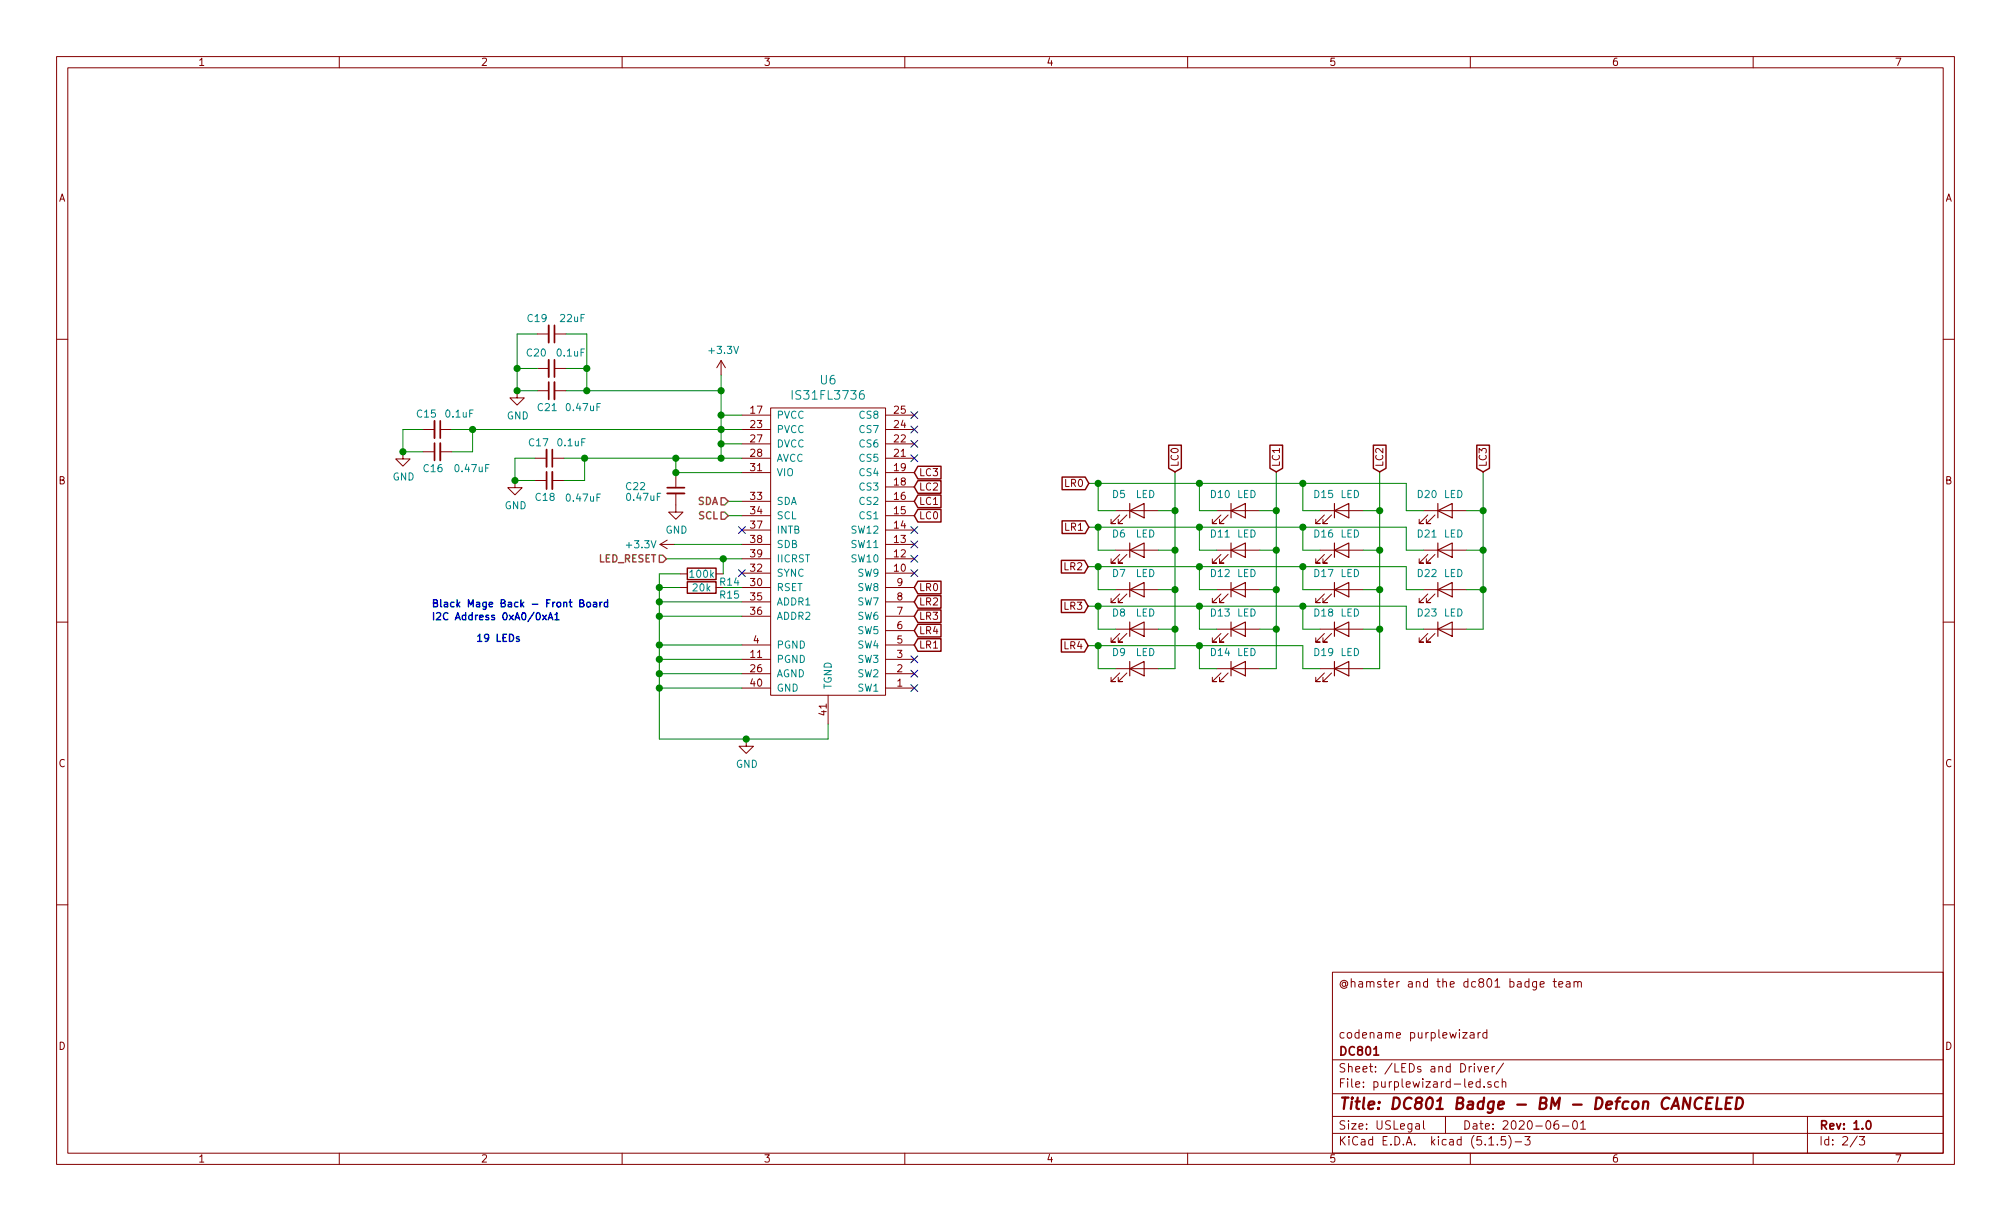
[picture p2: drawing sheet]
<svg xmlns="http://www.w3.org/2000/svg" width="356mm" height="216mm" viewBox="0 0 356 216" stroke-linecap="round" stroke-linejoin="round" font-family="sans-serif">
<g fill="none" stroke="#840000" stroke-width=".18">
<path d="M10 10h335.6v195.9h-335.6zM12 12h331.6v191.9h-331.6zM60 10v2M110 10v2M160 10v2M210 10v2M260 10v2M310 10v2M10 60h2M95 59.1h2M98 59.1h2.1M343.6 60h2"/>
<path d="M71.2 79.9v1.3h1.3l-1.3 1.2-1.2-1.2h1.2M74.8 75.9h2M74.8 79.9h2M77.9 75.9h2M77.9 79.9h2M91.4 69.1v1.3h1.3l-1.3 1.2-1.2-1.2h1.2M95 65.2h2M95 69.1h2M98 65.2h2.1M98 69.1h2.1M127.5 63.8l-.8 1.2M127.5 63.8v2.5"/>
<path d="M127.5 63.8l.8 1.2M131.2 78.5h5.1M131.2 75.9h5.1M131.2 73.4h5.1M136.3 72.1h20.3v50.8h-20.3zM156.6 78.5h5.1M156.6 75.9h5.1M156.6 73.4h5.1M91.1 85v1.2h1.2l-1.2 1.3-1.3-1.3h1.3M94.6 81h2M94.6 85h2M97.7 81h2"/>
<path d="M97.7 85h2M116.7 96.3h2.6M116.7 96.3l1.3 .7M118 95.5l-1.3 .8M119.5 87.2v3.4h1.3l-1.3 1.2-1.3-1.2h1.3M119.5 84.2v2M131.2 81h5.1M131.2 83.6h5.1M131.2 98.8h5.1M131.2 96.3h5.1M131.2 88.6h5.1M131.2 93.7h5.1"/>
<path d="M131.2 91.2h5.1M156.6 81h5.1M156.6 83.6h5.1M156.6 98.8h5.1M156.6 96.3h5.1M156.6 88.6h5.1M156.6 93.7h5.1M156.6 91.2h5.1M156.6 86.1h5.1M197.2 97.3h7.7M197.2 90.3h7.7M198 91.1l-1.5 1.5h.7h-.7v-.8"/>
<path d="M198 98l-1.5 1.6h.7h-.7v-.8M199.3 91.1l-1.6 1.5h.8h-.8v-.8M199.3 98l-1.6 1.6h.8h-.8v-.8M215.1 97.3h7.7M215.1 90.3h7.7M215.9 91.1l-1.5 1.5h.7h-.7v-.8M215.9 98l-1.5 1.6h.7h-.7v-.8M217.2 91.1l-1.6 1.5h.8h-.8v-.8M217.2 98l-1.6 1.6h.8h-.8v-.8M233.4 97.3h7.6M233.4 90.3h7.6M234.2 98l-1.5 1.6h.7h-.7v-.8"/>
<path d="M234.2 91.1l-1.5 1.5h.7h-.7v-.8M235.5 98l-1.6 1.6h.8h-.8v-.8M235.5 91.1l-1.6 1.5h.8h-.8v-.8M251.7 97.3h7.6M251.7 90.3h7.6M252.5 98l-1.5 1.6h.7h-.7v-.8M252.5 91.1l-1.5 1.5h.7h-.7v-.8M253.7 98l-1.5 1.6h.8h-.8v-.8M253.7 91.1l-1.5 1.5h.8h-.8v-.8M10 110h2M120.3 103.9h1.2M120.3 101.5h1.2"/>
<path d="M126.6 103.9h1.3M126.6 101.5h1.3M131.2 119.1h5.1M131.2 116.6h5.1M131.2 114h5.1M131.2 109h5.1M131.2 106.4h5.1M131.2 103.9h5.1M131.2 101.3h5.1M156.6 119.1h5.1M156.6 116.6h5.1M156.6 114h5.1"/>
<path d="M156.6 111.5h5.1M156.6 109h5.1M156.6 106.4h5.1M156.6 103.9h5.1M156.6 101.3h5.1M197.2 104.3h7.7M197.2 111.3h7.7M197.2 118.2h7.7M198 119l-1.5 1.5h.7h-.7v-.7M198 105l-1.5 1.6h.7h-.7v-.8M198 112l-1.5 1.5h.7h-.7v-.7M199.3 119l-1.6 1.5h.8h-.8v-.7"/>
<path d="M199.3 105l-1.6 1.6h.8h-.8v-.8M199.3 112l-1.6 1.5h.8h-.8v-.7M215.1 104.3h7.7M215.1 111.3h7.7M215.1 118.2h7.7M215.9 105l-1.5 1.6h.7h-.7v-.8M215.9 112l-1.5 1.5h.7h-.7v-.7M215.9 119l-1.5 1.5h.7h-.7v-.7M217.2 105l-1.6 1.6h.8h-.8v-.8M217.2 112l-1.6 1.5h.8h-.8v-.7M217.2 119l-1.6 1.5h.8h-.8v-.7M233.4 104.3h7.6"/>
<path d="M233.4 111.3h7.6M233.4 118.2h7.6M234.2 119l-1.5 1.5h.7h-.7v-.7M234.2 112l-1.5 1.5h.7h-.7v-.7M234.2 105l-1.5 1.6h.7h-.7v-.8M235.5 119l-1.6 1.5h.8h-.8v-.7M235.5 112l-1.6 1.5h.8h-.8v-.7M235.5 105l-1.6 1.6h.8h-.8v-.8M251.7 104.3h7.6M251.7 111.3h7.6M252.5 105l-1.5 1.6h.7h-.7v-.8M252.5 112l-1.5 1.5h.7h-.7v-.7"/>
<path d="M253.7 105l-1.5 1.6h.8h-.8v-.8M253.7 112l-1.5 1.5h.8h-.8v-.7M343.6 110h2M131.2 121.7h5.1M132 130.7v1.3h1.2l-1.2 1.2-1.3-1.2h1.3M146.4 122.9v5.1M156.6 121.7h5.1M10 160h2M343.6 160h2M235.6 171.9h108v32h-108zM272.3 174.1l.7-.2v-.3h-.4l-.3 .2 .1 .7h.6M274.6 173.6h.6"/>
<path d="M274.9 173.1v1.2l.3 .2M275.6 174.1l.8-.2-.1-.3h-.5l-.2 .2 .1 .7h.6M277 173.6h.5l.1 .9M277.6 173.9l-.5 .1-.2 .2 .2 .3h.5M278.3 173.7l.1-.1a.37 .37 0 0 1 .6 .2v.7M278.3 173.6v.9M279 173.8v-.2a.37 .37 0 0 1 .6 .2v.7M235.6 197.4h108M235.6 193.4h108M235.6 187.4h108M250.4 198.8h.5l.1 .9M251 199l-.5 .1-.2 .2 .2 .4 .5-.1"/>
<path d="M251.7 198.2v1.3l.2 .2M255.6 197.4v3M258.6 182.6h.8l-.8 1h.8M260 182.7h.6l.1 .9M260.7 182.9l-.6 .1-.2 .2 .2 .4 .6-.1M260.7 188.1v.1M260.7 188.6v1M261.3 188.6l.3 1 .4-1M261.4 182.6v1M261.7 191.3h-.4l-.3 .2 .1 .6 .2 .2 .4-.1M261.7 190.8v1.5M261.8 182.6l-.4 .1v.2"/>
<path d="M262.4 192.1v.2M262.5 189.1l.7-.2-.1-.3h-.4l-.2 .2 .1 .7h.5M262.9 182.7l-.4-.1-.3 .3 .1 .5 .2 .2 .4-.1M262.9 182.1v1.5M263.7 191.3h-.4l-.2 .2v.2l.6 .1v.4h-.6M263.9 188.6v1M264.3 188.6l-.4 .2M265 191.3h-.4l-.3 .2 .1 .7h.6M265.6 191.4l.3-.1h.3l.1 1M265.6 190.8v1.5M265.9 188l-1.3 1.9M275.5 198.2a.62 .62 0 0 0-.7 .6l.1 .7 .2 .2 .5-.2v-.5l-.1-.2h-.4l-.3 .2"/>
<path d="M276.3 199.1h1.1M278.2 198.3l.4-.1a.94 .94 0 0 1 0 1.5 .82 .82 0 0 1-.4-1.4zM279.5 198.6l.4-.4v1.5M279.5 199.7h.9M319.6 197.4v6.5M60 203.9v2M110 203.9v2M160 203.9v2M210 203.9v2M235.6 200.4h108M260 203.9v2M263.3 202.5h.8"/>
<path d="M264.8 202.3v.2M266.2 201h-.7l-.1 .7 .2-.2 .5 .1 .2 .2-.1 .5-.2 .2-.6-.2M266.8 200.8a1.71 1.71 0 0 1 0 2.2M267.9 201.9h1.2M269.6 201h1l-.5 .5 .4 .2v.6l-.2 .2-.7-.2M310 203.9v2M328.4 200.9l-1.2 1.9M328.8 201h.9l-.5 .5 .4 .2v.6l-.2 .2-.6-.2"/>
</g>
<path d="M98 57.5v3.1M76.8 78.4v3M77.9 74.4v3.1M97 67.6v3M97.7 79.5v3.1M98 63.6v3.1M96.6 83.4v3.1M118 86.2h3M242.9 186.6h.9M330.1 198.3l.2-.1a.81 .81 0 0 1 .6 .6 .81 .81 0 0 1-.3 .8l-.1 .1a.79 .79 0 0 1-.4-1.4z" fill="none" stroke="#840000" stroke-width=".3"/>
<path d="M298.9 194.1l-.2 2-.9-2-.3 2M301 194.3a.89 .89 0 0 0-1 0 .89 .89 0 0 0-.4 .9 .71 .71 0 0 0 .4 .8 .71 .71 0 0 0 .8-.1M301.8 195h.6M302.8 194.1h-.9l-.2 2h.9M303.7 194.1l-.2 2h.9M305.2 195h.7M306.3 194.1h-1l-.2 2h.9M307.2 194.1h.4a1.09 1.09 0 0 1 .5 1.3 1.09 1.09 0 0 1-1.2 .7z" fill="none" stroke="#840000" stroke-width=".41"/>
<path d="M97 57.5v3.1M76.8 74.4v3.1M77.9 78.4v3M96.6 79.5v3.1M97 63.6v3.1M98 67.6v3M97.7 83.4v3.1M118 87.2h3" fill="none" stroke="#840000" stroke-width=".33"/>
<g fill="none" stroke="#840000" stroke-width=".2">
<path d="M199.8 90.3l2.5-1.3v2.6zM199.8 97.3l2.5-1.3v2.6zM199.8 89v2.6M199.8 96v2.6M217.7 90.3l2.5-1.3v2.6zM217.7 97.3l2.5-1.3v2.6zM217.7 89v2.6M217.7 96v2.6M236 97.3l2.5-1.3v2.6zM236 90.3l2.5-1.3v2.6zM236 89v2.6M236 96v2.6"/>
<path d="M254.3 97.3l2.5-1.3v2.6zM254.3 90.3l2.5-1.3v2.6zM254.3 89v2.6M254.3 96v2.6M199.8 118.2l2.5-1.2v2.5zM199.8 104.3l2.5-1.3v2.5zM199.8 111.3l2.5-1.3v2.5zM199.8 103v2.5M199.8 110v2.5M199.8 117v2.5M217.7 104.3l2.5-1.3v2.5zM217.7 111.3l2.5-1.3v2.5z"/>
<path d="M217.7 118.2l2.5-1.2v2.5zM217.7 103v2.5M217.7 110v2.5M217.7 117v2.5M236 118.2l2.5-1.2v2.5zM236 111.3l2.5-1.3v2.5zM236 104.3l2.5-1.3v2.5zM236 103v2.5M236 110v2.5M236 117v2.5M254.3 104.3l2.5-1.3v2.5zM254.3 111.3l2.5-1.3v2.5z"/>
<path d="M254.3 103v2.5M254.3 110v2.5"/>
</g>
<path d="M152.7 69.1a.6 .6 0 0 0-.7 .6v.6l.1 .2 .5 .1 .2-.2v-.5l-.1-.2-.5-.1-.2 .3" fill="none" stroke="#008484" stroke-width=".18"/>
<g fill="none" stroke="#840000" stroke-width=".25">
<path d="M206.7 78.7h2.2v4.1l-1.1 .6-1.1-.6zM224.6 78.7h2.2v4.1l-1.1 .6-1.1-.6zM242.8 78.7h2.3v4.1l-1.1 .6-1.2-.6zM261.1 78.7h2.3v4.1l-1.1 .6-1.2-.6zM162.3 90.1h4.1v2.2h-4.1l-.6-1.1zM162.3 87.5h4.1v2.3h-4.1l-.6-1.2zM162.3 85h4.1v2.2h-4.1l-.6-1.1zM162.3 82.4h4.1v2.3h-4.1l-.6-1.1zM187.7 99.1h4.1l.6 1.1-.6 1.1h-4.1zM187.8 84.4h4.1l.6 1.1-.6 1.1h-4.1zM187.8 92.1h4.1l.6 1.1-.6 1.1h-4.1zM121.5 102.9h5.1v2h-5.1z"/>
<path d="M121.5 100.5h5.1v2h-5.1zM162.3 102.8h4.1v2.2h-4.1l-.6-1.1zM162.3 112.9h4.1v2.3h-4.1l-.6-1.2zM162.3 105.3h4.1v2.2h-4.1l-.6-1.1zM162.3 107.8h4.1v2.3h-4.1l-.6-1.1zM162.3 110.4h4.1v2.2h-4.1l-.6-1.1zM187.7 106.1h4.1l.6 1.1-.6 1.1h-4.1zM187.7 113.1h4.1l.6 1.1-.6 1.1h-4.1z"/>
</g>
<g fill="none" stroke="#008400" stroke-width=".18">
<path d="M95 59.1h-3.6v10h3.6M100.1 59.1h3.7v10M74.8 75.9h-3.6v4h3.6M79.9 75.9h51.3M83.6 75.9v4h-3.7M91.4 65.2h3.6M100.1 65.2h3.7M100.1 69.1h27.4M127.5 78.5h3.7M127.5 66.3v14.7M127.5 73.4h3.7M94.6 81h-3.5v4h3.5"/>
<path d="M99.7 81h31.5M103.4 81v4h-3.7M117.9 98.8h13.3M119.3 96.3h11.9M119.5 83.6h11.7M119.5 81v3.2M127.9 98.8v2.7M128.8 88.6h2.4M128.8 91.2h2.4M192.5 85.5h56.2v4.8h3M192.5 93.2h56.2v4.1h3M194.2 85.5v4.8h3"/>
<path d="M194.2 93.2v4.1h3M204.9 90.3h2.9M204.9 97.3h2.9M207.8 83.4v34.8h-2.9M212.1 85.5v4.8h3M212.1 93.2v4.1h3M222.8 90.3h2.9M222.8 97.3h2.9M225.7 83.4v34.8h-2.9M230.4 85.5v4.8h3M230.4 93.2v4.1h3M241 90.3h3"/>
<path d="M241 97.3h3M244 83.4v34.8h-3M259.3 90.3h3M259.3 97.3h3M262.3 83.4v27.9h-3M116.6 114h14.6M116.6 116.6h14.6M116.6 119.1h14.6M116.6 103.9h3.7M116.6 106.4h14.6M116.6 109h14.6M120.3 101.5h-3.7v29.2h29.8v-2.7"/>
<path d="M127.9 103.9h3.3M192.4 100.2h56.3v4.1h3M192.4 107.2h56.3v4.1h3M192.4 114.2h38v4h3M194.2 100.2v4.1h3M194.2 107.2v4.1h3M194.2 114.2v4h3M204.9 104.3h2.9M204.9 111.3h2.9M212.1 100.2v4.1h3M212.1 107.2v4.1h3M212.1 114.2v4h3"/>
<path d="M222.8 104.3h2.9M222.8 111.3h2.9M230.4 100.2v4.1h3M230.4 107.2v4.1h3M241 104.3h3M241 111.3h3M259.3 104.3h3M116.6 121.7h14.6"/>
</g>
<path d="M116.6 98.2h.6l.7 .6-.7 .6h-.6zM127.5 90.6h.6l.7 .6-.7 .6h-.6zM127.5 88h.6l.7 .6-.7 .7h-.6z" fill="none" stroke="#848400" stroke-width=".25"/>
<g fill="none" stroke="#0000c2" stroke-width=".25">
<path d="M91.8 112.6h-.3l-.2 .2 .1 .1 .4 .2v.3h-.5M95.9 108.8l.7 .8M96.6 108.8l-.7 .8M96.9 109.6l.4-1.3 .5 1.3M97 109.2h.6M98.1 108.7l.4-.4v1.3M98.1 109.6h.8M102.5 106.7l.6-.1 .1-.2-.1-.2-.6-.2v1.3h.5l.3-.2v-.2l-.3-.2M103.9 106.5h.3l.2 .2-.1 .6h-.3l-.2-.1zM105 106.5h.4l.1 .8M105.5 106.8h-.4l-.2 .2 .1 .3h.5M106.1 106.5v.8"/>
<path d="M106.5 106.5l-.4 .2M107.4 106.5h-.3l-.3 .2 .2 .6h.4M107.4 106v1.3"/>
</g>
<g fill="#008400" stroke="#008400" stroke-width=".25">
<circle cx="225.7" cy="104.3" r=".51"/>
<circle cx="262.3" cy="90.3" r=".51"/>
<circle cx="207.8" cy="90.3" r=".51"/>
<circle cx="207.8" cy="97.3" r=".51"/>
<circle cx="207.8" cy="104.3" r=".51"/>
<circle cx="207.8" cy="111.3" r=".51"/>
<circle cx="225.7" cy="90.3" r=".51"/>
<circle cx="225.7" cy="97.3" r=".51"/>
<circle cx="91.1" cy="85" r=".51"/>
<circle cx="119.5" cy="83.6" r=".51"/>
<circle cx="194.2" cy="85.5" r=".51"/>
<circle cx="119.5" cy="81" r=".51"/>
<circle cx="194.2" cy="114.2" r=".51"/>
<circle cx="116.6" cy="103.9" r=".51"/>
<circle cx="194.2" cy="107.2" r=".51"/>
<circle cx="127.9" cy="98.8" r=".51"/>
<circle cx="194.2" cy="100.2" r=".51"/>
<circle cx="194.2" cy="93.2" r=".51"/>
<circle cx="127.5" cy="78.5" r=".51"/>
<circle cx="116.6" cy="109" r=".51"/>
<circle cx="230.4" cy="100.2" r=".51"/>
<circle cx="230.4" cy="107.2" r=".51"/>
<circle cx="116.6" cy="114" r=".51"/>
<circle cx="262.3" cy="97.3" r=".51"/>
<circle cx="262.3" cy="104.3" r=".51"/>
<circle cx="116.6" cy="116.6" r=".51"/>
<circle cx="103.8" cy="65.2" r=".51"/>
<circle cx="116.6" cy="119.1" r=".51"/>
<circle cx="91.4" cy="65.2" r=".51"/>
<circle cx="116.6" cy="121.7" r=".51"/>
<circle cx="212.1" cy="85.5" r=".51"/>
<circle cx="132" cy="130.7" r=".51"/>
<circle cx="127.5" cy="75.9" r=".51"/>
<circle cx="127.5" cy="73.4" r=".51"/>
<circle cx="127.5" cy="69.1" r=".51"/>
<circle cx="103.8" cy="69.1" r=".51"/>
<circle cx="91.4" cy="69.1" r=".51"/>
<circle cx="83.6" cy="75.9" r=".51"/>
<circle cx="71.2" cy="79.9" r=".51"/>
<circle cx="103.4" cy="81" r=".51"/>
<circle cx="127.5" cy="81" r=".51"/>
<circle cx="230.4" cy="85.5" r=".51"/>
<circle cx="212.1" cy="107.2" r=".51"/>
<circle cx="212.1" cy="114.2" r=".51"/>
<circle cx="244" cy="90.3" r=".51"/>
<circle cx="212.1" cy="100.2" r=".51"/>
<circle cx="212.1" cy="93.2" r=".51"/>
<circle cx="225.7" cy="111.3" r=".51"/>
<circle cx="230.4" cy="93.2" r=".51"/>
<circle cx="244" cy="97.3" r=".51"/>
<circle cx="244" cy="104.3" r=".51"/>
<circle cx="244" cy="111.3" r=".51"/>
<circle cx="116.6" cy="106.4" r=".51"/>
</g>
<g fill="none" stroke="#000084" stroke-width=".18">
<path d="M161.1 72.8l1.2 1.2M161.1 75.3l1.2 1.3M161.1 77.9l1.2 1.2M162.3 72.8l-1.2 1.2M162.3 75.3l-1.2 1.3M162.3 77.9l-1.2 1.2M130.6 93.1l1.2 1.2M131.8 93.1l-1.2 1.2M161.1 80.4l1.2 1.2M161.1 93.1l1.2 1.2M161.1 95.7l1.2 1.2M161.1 98.2l1.2 1.2"/>
<path d="M162.3 80.4l-1.2 1.2M162.3 93.1l-1.2 1.2M162.3 95.7l-1.2 1.2M162.3 98.2l-1.2 1.2M130.6 100.7l1.2 1.3M131.8 100.7l-1.2 1.3M161.1 118.5l1.2 1.2M161.1 116l1.2 1.2M161.1 100.7l1.2 1.3M162.3 118.5l-1.2 1.2M162.3 116l-1.2 1.2M162.3 100.7l-1.2 1.3"/>
<path d="M161.1 121.1l1.2 1.2M162.3 121.1l-1.2 1.2"/>
</g>
<text font-size="2.8" fill="#840000" x="236.6" y="196.2">Title: DC801 Badge - BM - Defcon CANCELED</text>
<g font-size="2.1" fill="#008484">
<text x="140.6" y="70.7">IS31FL3736</text>
<text x="145.1" y="68">U6</text>
</g>
<g font-size="2.1" fill="#840000">
<text x="236.6" y="174.6">@hamster and the dc801 badge team</text>
<text x="236.6" y="183.6">codename purplewizard</text>
<text x="236.6" y="189.6">Sheet: /LEDs and Driver/</text>
<text x="236.6" y="186.6">DC801</text>
<text x="236.6" y="192.3">File: purplewizard-led.sch</text>
<text x="236.6" y="202.5">KiCad E.D.A. kicad (5.1.5)-3</text>
<text x="236.6" y="199.7">Size: USLegal</text>
<text x="258.6" y="199.7">Date: 2020-06-01</text>
<text x="321.6" y="199.7">Rev: 1.0</text>
<text x="321.6" y="202.5">Id: 2/3</text>
</g>
<g font-size="1.8" fill="#840000">
<text x="35" y="11.6">1</text>
<text x="85" y="11.6">2</text>
<text x="135" y="11.6">3</text>
<text x="185" y="11.6">4</text>
<text x="235" y="11.6">5</text>
<text x="285" y="11.6">6</text>
<text x="335" y="11.6">7</text>
<text x="10.4" y="35.6">A</text>
<text x="344" y="35.6">A</text>
<text x="132.8" y="75.7">23</text>
<text x="132.8" y="73.2">17</text>
<text x="158.2" y="75.7">24</text>
<text x="158.2" y="73.2">25</text>
<text x="132.8" y="83.3">31</text>
<text x="132.8" y="78.2">27</text>
<text x="132.8" y="80.8">28</text>
<text x="158.2" y="80.8">21</text>
<text x="158.2" y="78.2">22</text>
<text x="158.2" y="83.3">19</text>
<text x="208.4" y="82.7" transform="rotate(-90 208.4 82.7)">LC0</text>
<text x="226.3" y="82.7" transform="rotate(-90 226.3 82.7)">LC1</text>
<text x="244.6" y="82.7" transform="rotate(-90 244.6 82.7)">LC2</text>
<text x="262.9" y="82.7" transform="rotate(-90 262.9 82.7)">LC3</text>
<text x="10.4" y="85.6">B</text>
<text x="132.8" y="88.4">33</text>
<text x="158.2" y="88.4">16</text>
<text x="158.2" y="85.9">18</text>
<text x="162.5" y="89.3">LC1</text>
<text x="162.5" y="86.7">LC2</text>
<text x="162.5" y="84.2">LC3</text>
<text x="188.4" y="86.1">LR0</text>
<text x="344" y="85.6">B</text>
<text x="132.8" y="90.9">34</text>
<text x="132.8" y="93.5">37</text>
<text x="158.2" y="93.5">14</text>
<text x="158.2" y="90.9">15</text>
<text x="162.5" y="91.8">LC0</text>
<text x="188.4" y="93.9">LR1</text>
<text x="132.8" y="101.1">32</text>
<text x="132.8" y="96">38</text>
<text x="132.8" y="98.6">39</text>
<text x="158.2" y="101.1">10</text>
<text x="158.2" y="98.6">12</text>
<text x="158.2" y="96">13</text>
<text x="188.3" y="100.8">LR2</text>
<text x="132.8" y="103.6">30</text>
<text x="132.8" y="106.2">35</text>
<text x="158.6" y="106.2">8</text>
<text x="158.6" y="103.6">9</text>
<text x="162.5" y="104.5">LR0</text>
<text x="162.5" y="107.1">LR2</text>
<text x="188.3" y="107.8">LR3</text>
<text x="132.8" y="108.7">36</text>
<text x="133.2" y="113.8">4</text>
<text x="158.6" y="113.8">5</text>
<text x="158.6" y="111.3">6</text>
<text x="158.6" y="108.7">7</text>
<text x="162.5" y="109.6">LR3</text>
<text x="162.5" y="112.1">LR4</text>
<text x="132.8" y="116.3">11</text>
<text x="132.8" y="118.9">26</text>
<text x="158.6" y="118.9">2</text>
<text x="158.6" y="116.3">3</text>
<text x="162.5" y="114.7">LR1</text>
<text x="188.3" y="114.8">LR4</text>
<text x="132.8" y="121.4">40</text>
<text x="158.6" y="121.4">1</text>
<text x="146.2" y="126.4" transform="rotate(-90 146.2 126.4)">41</text>
<text x="10.4" y="135.6">C</text>
<text x="344" y="135.6">C</text>
<text x="10.4" y="185.6">D</text>
<text x="344" y="185.6">D</text>
<text x="35" y="205.5">1</text>
<text x="85" y="205.5">2</text>
<text x="135" y="205.5">3</text>
<text x="185" y="205.5">4</text>
<text x="235" y="205.5">5</text>
<text x="285" y="205.5">6</text>
<text x="335" y="205.5">7</text>
</g>
<g font-size="1.8" fill="#008484">
<text x="93.3" y="56.9">C19</text>
<text x="99.2" y="56.9">22uF</text>
<text x="93.2" y="63">C20</text>
<text x="98.6" y="63">0.1uF</text>
<text x="125.6" y="62.6">+3.3V</text>
<text x="73.8" y="73.8">C15</text>
<text x="78.9" y="73.8">0.1uF</text>
<text x="89.6" y="74.2">GND</text>
<text x="95.1" y="72.7">C21</text>
<text x="100.3" y="72.7">0.47uF</text>
<text x="137.3" y="76.6">PVCC</text>
<text x="137.3" y="74">PVCC</text>
<text x="152.1" y="76.6">CS7</text>
<text x="152.1" y="74">CS8</text>
<text x="75" y="83.5">C16</text>
<text x="80.6" y="83.5">0.47uF</text>
<text x="93.6" y="78.9">C17</text>
<text x="98.7" y="78.9">0.1uF</text>
<text x="137.3" y="79.1">DVCC</text>
<text x="137.3" y="81.7">AVCC</text>
<text x="152.1" y="81.7">CS5</text>
<text x="152.1" y="79.1">CS6</text>
<text x="69.4" y="85">GND</text>
<text x="94.8" y="88.6">C18</text>
<text x="100.3" y="88.7">0.47uF</text>
<text x="110.8" y="86.7">C22</text>
<text x="111" y="88.6">0.47uF</text>
<text x="137.3" y="84.2">VIO</text>
<text x="137.3" y="89.3">SDA</text>
<text x="152.1" y="89.3">CS2</text>
<text x="152.1" y="86.7">CS3</text>
<text x="152.1" y="84.2">CS4</text>
<text x="196.7" y="88.1">D5</text>
<text x="200.8" y="88.1">LED</text>
<text x="214.1" y="88.1">D10</text>
<text x="218.7" y="88.1">LED</text>
<text x="232.4" y="88.1">D15</text>
<text x="237" y="88.1">LED</text>
<text x="250.7" y="88.1">D20</text>
<text x="255.3" y="88.1">LED</text>
<text x="89.2" y="90">GND</text>
<text x="117.7" y="94.4">GND</text>
<text x="137.3" y="91.8">SCL</text>
<text x="137.3" y="94.4">INTB</text>
<text x="150.7" y="94.4">SW12</text>
<text x="152.1" y="91.8">CS1</text>
<text x="196.7" y="95">D6</text>
<text x="200.8" y="95">LED</text>
<text x="214.1" y="95">D11</text>
<text x="218.7" y="95">LED</text>
<text x="232.4" y="95">D16</text>
<text x="237" y="95">LED</text>
<text x="250.7" y="95">D21</text>
<text x="255.3" y="95">LED</text>
<text x="110.9" y="97">+3.3V</text>
<text x="137.3" y="102">SYNC</text>
<text x="137.3" y="96.9">SDB</text>
<text x="137.3" y="99.4">IICRST</text>
<text x="150.7" y="99.4">SW10</text>
<text x="150.7" y="96.9">SW11</text>
<text x="151.7" y="102">SW9</text>
<text x="122.1" y="102.2">100k</text>
<text x="122.6" y="104.6">20k</text>
<text x="127.4" y="105.8">R15</text>
<text x="127.4" y="103.6">R14</text>
<text x="137.3" y="104.5">RSET</text>
<text x="137.3" y="107.1">ADDR1</text>
<text x="151.7" y="107.1">SW7</text>
<text x="151.7" y="104.5">SW8</text>
<text x="196.7" y="102">D7</text>
<text x="200.8" y="102">LED</text>
<text x="214.1" y="102">D12</text>
<text x="218.7" y="102">LED</text>
<text x="232.4" y="102">D17</text>
<text x="237" y="102">LED</text>
<text x="250.7" y="102">D22</text>
<text x="255.3" y="102">LED</text>
<text x="137.3" y="109.6">ADDR2</text>
<text x="151.7" y="112.1">SW5</text>
<text x="151.7" y="109.6">SW6</text>
<text x="196.7" y="109">D8</text>
<text x="200.8" y="109">LED</text>
<text x="214.1" y="109">D13</text>
<text x="218.7" y="109">LED</text>
<text x="232.4" y="109">D18</text>
<text x="237" y="109">LED</text>
<text x="250.7" y="109">D23</text>
<text x="255.3" y="109">LED</text>
<text x="137.3" y="114.7">PGND</text>
<text x="137.3" y="117.2">PGND</text>
<text x="137.3" y="119.8">AGND</text>
<text x="151.7" y="119.8">SW2</text>
<text x="151.7" y="117.2">SW3</text>
<text x="151.7" y="114.7">SW4</text>
<text x="196.7" y="116">D9</text>
<text x="200.8" y="116">LED</text>
<text x="214.1" y="116">D14</text>
<text x="218.7" y="116">LED</text>
<text x="232.4" y="116">D19</text>
<text x="237" y="116">LED</text>
<text x="137.3" y="122.3">GND</text>
<text x="147.1" y="121.9" transform="rotate(-90 147.1 121.9)">TGND</text>
<text x="151.7" y="122.3">SW1</text>
<text x="130.1" y="135.8">GND</text>
</g>
<g font-size="1.8" fill="#848400">
<text x="123.4" y="89.3">SDA</text>
<text x="123.6" y="91.8">SCL</text>
<text x="105.8" y="99.4">LED_RESET</text>
</g>
<g font-size="1.8" fill="#0000c2">
<text x="76.2" y="107.4">Black Mage Back - Front Board</text>
<text x="76.2" y="109.7">I2C Address 0xA0/0xA1</text>
<text x="84.1" y="113.5">19 LEDs</text>
</g>
</svg>
